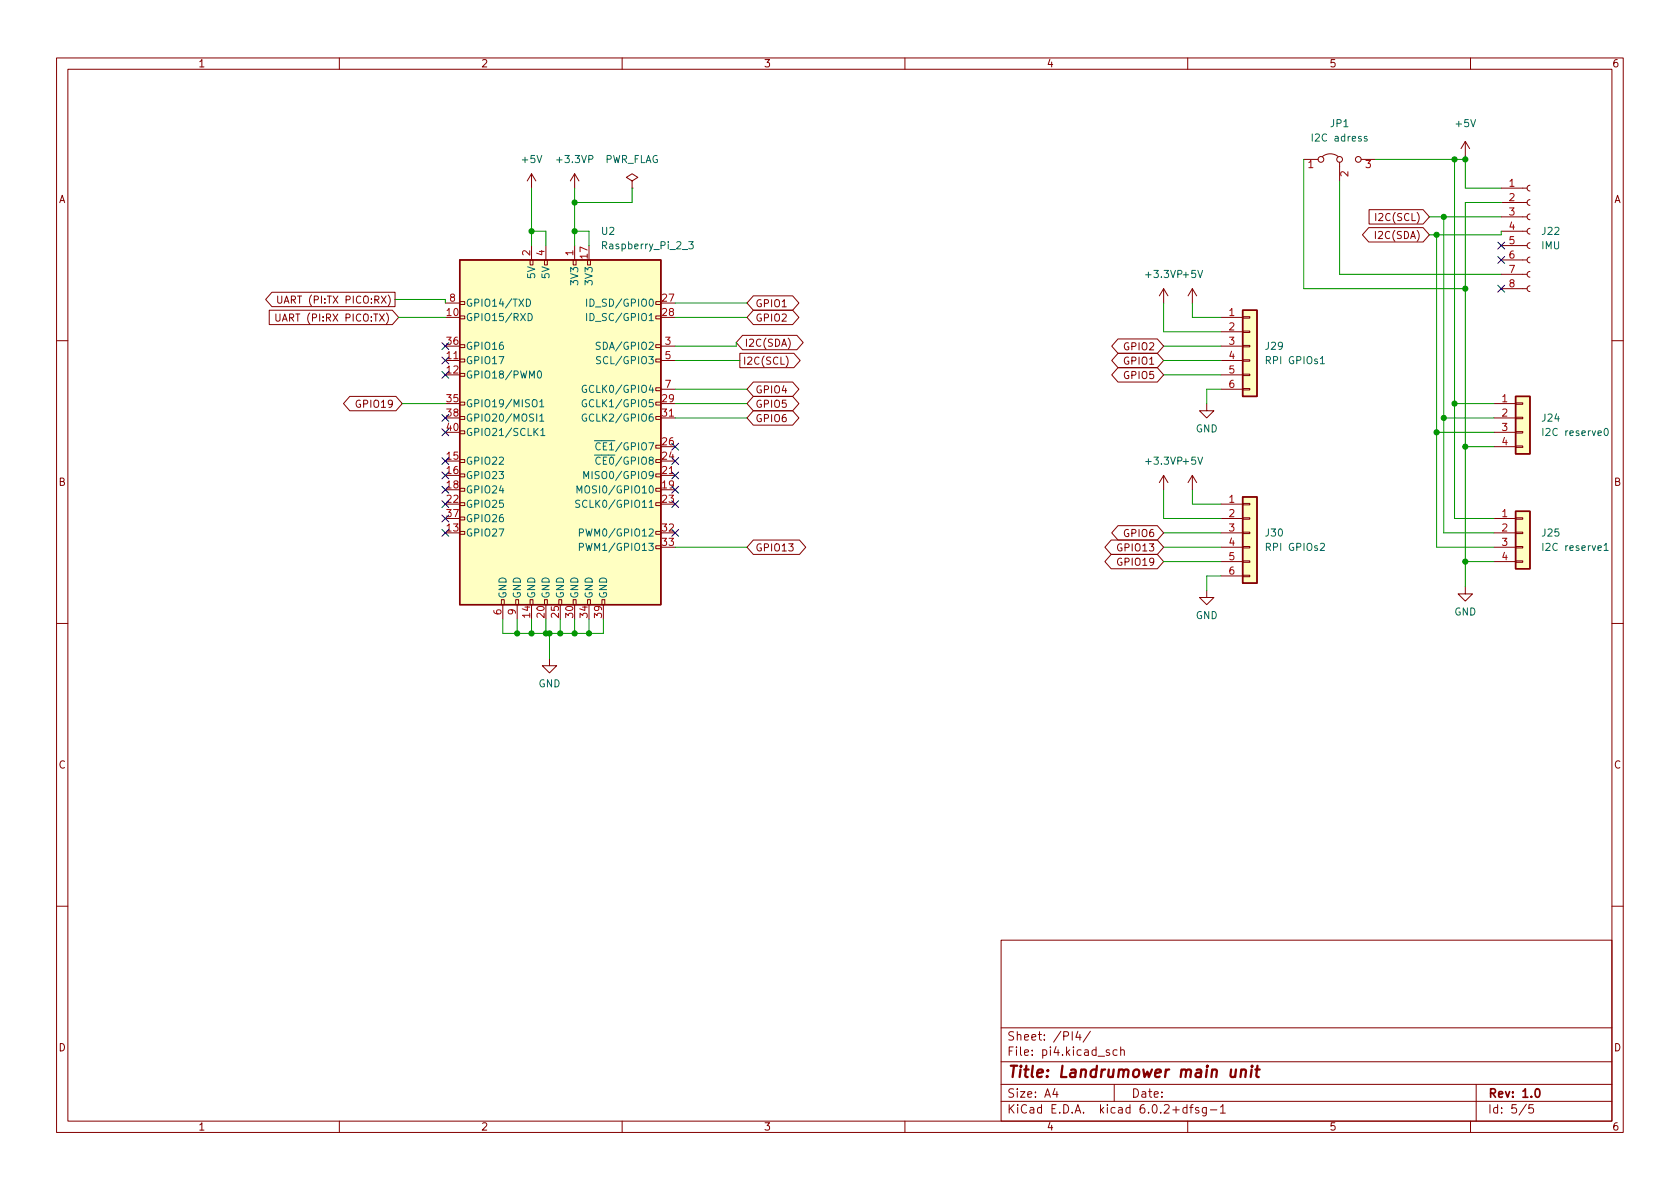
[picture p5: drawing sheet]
<svg xmlns="http://www.w3.org/2000/svg" width="297mm" height="210mm" viewBox="0 0 297 210" stroke-linecap="round" stroke-linejoin="round" font-family="sans-serif">
<g fill="none" stroke="#840000" stroke-width=".18">
<path d="M10 10.2h277v190.1h-277zM12 12.2h273v186.1h-273zM60 10.2v2M110 10.2v2M160 10.2v2M210 10.2v2M260 10.2v2M94 30.7v2.6M94 30.7l-.8 1.3M94 30.7l.7 1.3M101.6 30.7v2.6M101.6 30.7l-.8 1.3"/>
<path d="M101.6 30.7l.8 1.3M111.8 32l1-.6-1-.7-1.1 .7 1.1 .6v1.3M111.8 33.3h.1M230.5 28.2h2.5M233.8 27.7a2.26 2.26 0 0 1 2.8 0M236.9 28.7v3.3M240.7 28.2h2.5M242.1 37.1h9.5l1.1 1.2-1.1 1.3h-9.5zM243.2 37.7v1.3M259.1 25l-.8 1.3M259.1 25v2.6M259.1 25l.7 1.3"/>
<path d="M265.4 38.3h4.6M265.4 35.8h4.6M265.4 33.3h4.6M270.5 37.8l-.4 .2-.1 .3 .2 .4 .3 .2M270.5 35.3l-.4 .1-.1 .4 .2 .4 .3 .1M270.5 32.8l-.4 .1-.1 .4 .2 .3 .3 .2M47.6 54.9h21.8l1.1 1.2-1.1 1.3h-21.8zM48.1 51.7h21.7v2.5h-21.7l-1.1-1.2zM48.8 55.5v1.1l.2 .2h.3l.2-.2v-1.1M49.1 52.3v1.1l.2 .2h.3l.2-.2v-1.1M78.7 53.6h2.6M81.3 55.9h.9v.5h-.9z"/>
<path d="M81.3 53.3h.9v.5h-.9zM93.7 46h.5v.9h-.5zM94 43.4v2.6M96.3 46h.5v.9h-.5zM96.5 43.4v2.6M101.3 46h.6v.9h-.6zM101.6 43.4v2.6M103.9 46h.5v.9h-.5zM116 55.9h.8v.5h-.8zM116 53.3h.8v.5h-.8zM131.3 59.3h9.6l1.1 1.3-1.1 1.2h-9.6l-1.1-1.2zM133.2 52.3h6.9l1.2 1.3-1.2 1.3h-6.9l-1.1-1.3z"/>
<path d="M133.2 54.9h6.9l1.2 1.2-1.2 1.3h-6.9l-1.1-1.3zM139.4 59.8a1.46 1.46 0 0 1 0 1.9M197.7 59.9h6.9l1.1 1.3-1.1 1.3h-6.9l-1.1-1.3zM205.7 51v2.6M205.7 51l-.7 1.3M205.7 51l.8 1.3M210.8 51v2.6M210.8 51l-.7 1.3M210.8 51l.8 1.3M215.9 56.1h3.8M215.9 58.7h3.8M219.7 58.5h1.3v.3h-1.3z"/>
<path d="M219.7 56h1.3v.3h-1.3zM242 40.3h9.6l1.1 1.2-1.1 1.3h-9.6l-1.1-1.3zM265.4 51h4.6M265.4 48.5h4.6M265.4 46h4.6M265.4 43.4h4.6M265.4 40.9h4.6M270.5 50.5l-.4 .2-.1 .3 .2 .4 .3 .2M270.5 48l-.4 .1-.1 .4 .2 .4 .3 .1M270.5 45.5l-.4 .1-.1 .4 .2 .3 .3 .2M270.5 42.9l-.4 .2-.1 .3 .2 .4 .3 .1M270.5 40.4l-.4 .1-.1 .4 .2 .3 .3 .2"/>
<path d="M10 60.2h2M61.8 70.1h8.2l1.1 1.3-1.1 1.2h-8.2l-1.1-1.2zM78.7 63.7h2.6M81.3 76.2h.9v.5h-.9zM81.3 73.7h.9v.5h-.9zM81.3 71.1h.9v.5h-.9zM81.3 66h.9v.5h-.9zM81.3 63.5h.9v.5h-.9zM81.3 61h.9v.5h-.9zM116 73.7h.8v.5h-.8zM116 71.1h.8v.5h-.8zM116 68.6h.8v.5h-.8z"/>
<path d="M116 63.5h.8v.5h-.8zM116 61h.8v.5h-.8zM116.8 63.7h2.6M116.8 61.2h2.6M116.8 73.9h2.6M116.8 68.8h2.6M130.8 62.5h9.6l1.1 1.2-1.1 1.3h-9.6zM133.2 67.6h6.9l1.2 1.2-1.2 1.3h-6.9l-1.1-1.3zM133.2 72.6h6.9l1.2 1.3-1.2 1.3h-6.9l-1.1-1.3zM133.2 70.1h6.9l1.2 1.3-1.2 1.2h-6.9l-1.1-1.2zM139 63a1.46 1.46 0 0 1 0 1.9M197.7 65h6.9l1.1 1.3-1.1 1.3h-6.9l-1.1-1.3z"/>
<path d="M197.7 62.5h6.9l1.1 1.2-1.1 1.3h-6.9l-1.1-1.3zM213.4 71.4v1.2h1.2l-1.2 1.3-1.3-1.3h1.3M215.9 63.7h3.8M215.9 61.2h3.8M215.9 68.8h3.8M215.9 66.3h3.8M219.7 68.7h1.3v.3h-1.3zM219.7 66.2h1.3v.2h-1.3zM219.7 63.6h1.3v.3h-1.3zM219.7 61.1h1.3v.2h-1.3zM264.2 73.9h3.8M264.2 71.4h3.8"/>
<path d="M264.2 76.4h3.8M264.2 79h3.8M268 78.9h1.2v.2h-1.2zM268 76.3h1.2v.3h-1.2zM268 73.8h1.2v.2h-1.2zM268 71.2h1.2v.3h-1.2zM285 60.2h2M81.3 94h.9v.5h-.9zM81.3 91.4h.9v.5h-.9zM81.3 88.9h.9v.5h-.9zM81.3 86.4h.9v.5h-.9zM81.3 83.8h.9v.5h-.9z"/>
<path d="M81.3 81.3h.9v.5h-.9zM116 96.5h.8v.5h-.8zM116 94h.8v.5h-.8zM116 88.9h.8v.5h-.8zM116 86.4h.8v.5h-.8zM116 83.8h.8v.5h-.8zM116.8 84.1h2.6M133.2 95.5h8.2l1.1 1.3-1.1 1.2h-8.2l-1.1-1.2zM196.5 95.5h8.1l1.1 1.3-1.1 1.2h-8.1l-1.1-1.2zM196.5 98h8.1l1.1 1.3-1.1 1.3h-8.1l-1.1-1.3zM197.7 93h6.9l1.1 1.2-1.1 1.3h-6.9l-1.1-1.3zM205.7 84.1l-.7 1.2"/>
<path d="M205.7 84.1v2.5M205.7 84.1l.8 1.2M210.8 84.1l-.7 1.2M210.8 84.1v2.5M210.8 84.1l.8 1.2M215.9 89.1h3.8M215.9 91.7h3.8M215.9 94.2h3.8M215.9 96.8h3.8M215.9 99.3h3.8M219.7 99.2h1.3v.2h-1.3zM219.7 96.6h1.3v.3h-1.3z"/>
<path d="M219.7 94.1h1.3v.3h-1.3zM219.7 91.6h1.3v.2h-1.3zM219.7 89h1.3v.3h-1.3zM264.2 91.7h3.8M264.2 94.2h3.8M264.2 96.8h3.8M264.2 99.3h3.8M268 99.2h1.2v.2h-1.2zM268 96.6h1.2v.3h-1.2zM268 94.1h1.2v.3h-1.2zM268 91.6h1.2v.2h-1.2zM10 110.2h2"/>
<path d="M88.6 106h.6v.9h-.6zM88.9 106.9v2.6M91.2 106h.5v.9h-.5zM91.4 106.9v2.6M93.7 106h.5v.9h-.5zM96.3 106h.5v.9h-.5zM97.2 116.5v1.2h1.2l-1.2 1.3-1.3-1.3h1.3M98.8 106h.5v.9h-.5zM101.3 106h.6v.9h-.6zM103.9 106h.5v.9h-.5zM106.4 106h.5v.9h-.5zM213.4 104.4v1.3h1.2l-1.2 1.2-1.3-1.2h1.3"/>
<path d="M215.9 101.8h3.8M219.7 101.7h1.3v.3h-1.3zM259.1 103.8v1.2h1.2l-1.2 1.3-1.3-1.3h1.3M285 110.2h2M10 160.2h2M177 166.3h108v32h-108zM285 160.2h2M60 198.3v2M110 198.3v2M160 198.3v2M177 194.8h108M177 191.8h108"/>
<path d="M177 187.8h108M177 181.8h108M186.5 192.5l-.4 1h1M186.9 193v1M190.6 182.4l-.4 1h.9M190.9 182.9v1M192.8 182.4l-1.3 1.9M196.1 185.7l-.3-.1-.2 .2v.3l.5 .1v.4h-.5M197 191.8v3M197.5 185.7l-.4-.1-.3 .3v.4l.1 .3h.6M198.1 185.8l.3-.2 .3 .1 .1 .9M198.1 185.1v1.5"/>
<path d="M209.9 195.9l-.5-.1-.3 .3v.4l.2 .3h.6M209.9 195.3v1.5M210 198.3v2M210.4 195.8h.5M210.9 195.3l-.3 .2v1.3M211.9 195.9l-.3-.1-.2 .2v.3l.5 .1v.4h-.5M213.3 195.8v1.2l-.3 .3h-.4M213.3 195.9l-.4-.1-.3 .3v.4l.1 .3h.6M214 196.3h1.1M215.8 195.8l.4-.5v1.5M215.8 196.8h.8M260 198.3v2"/>
<path d="M261 191.8v6.5M269.9 195.3l-1.3 1.9M271.1 195.3h-.7l-.1 .7 .2-.1 .5 .1 .2 .2-.1 .5-.2 .1-.6-.1"/>
<circle cx="233.6" cy="28.2" r=".51"/>
<circle cx="236.9" cy="28.2" r=".51"/>
<circle cx="240.2" cy="28.2" r=".51"/>
</g>
<path d="M271.6 192.6l.2-.1a.82 .82 0 0 1 .6 .7 .82 .82 0 0 1-.3 .8h-.2a.81 .81 0 0 1-.6-.6 .81 .81 0 0 1 .3-.8z" fill="none" stroke="#840000" stroke-width=".3"/>
<path d="M217.7 189.1l-.1 1.3a.57 .57 0 0 0 .8-.1M218.5 189.1l-.1 1.4M219.5 189.3a.49 .49 0 0 1 .8 .1l-.1 1.1M219.5 189.1l-.2 1.4M221.3 189.1l-.2 1.4M221.4 188.5l-.1 .1 .1 .1 .1-.1-.1-.1v.2M222 189.1h.7M222.3 188.5l-.2 1.7 .1 .2 .4 .1" fill="none" stroke="#840000" stroke-width=".4"/>
<g fill="#ffffc2" stroke="#ffffc2" stroke-width=".18">
<path d="M219.7 87.9h2.5v15.2h-2.5z"/>
<path d="M81.3 46h35.5v60.9h-35.5z"/>
<path d="M219.7 54.9h2.5v15.2h-2.5z"/>
<path d="M268 90.4h2.5v10.2h-2.5z"/>
<path d="M268 70.1h2.5v10.2h-2.5z"/>
</g>
<path d="M81.3 46h35.5v60.9h-35.5zM219.7 54.9h2.5v15.2h-2.5zM268 70.1h2.5v10.2h-2.5zM219.7 87.9h2.5v15.2h-2.5zM268 90.4h2.5v10.2h-2.5z" fill="none" stroke="#840000" stroke-width=".25"/>
<g fill="none" stroke="#006464" stroke-width=".18">
<path d="M241.7 24.2l-.3-.1-.2 .2 .1 .2 .4 .1v.3h-.5M93.1 52.9a.64 .64 0 0 1 .7 .6 .64 .64 0 0 1-.7 .7zM93.4 55.4a.64 .64 0 0 1 .7 .7 .64 .64 0 0 1-.7 .6zM103.7 52.9v1.3M103.7 55.4v1.3M121.8 42.7h.8l-.5 .5 .4 .1v.6l-.2 .1-.5-.1M94.6 76.3l.5 .7M95.1 65.7l.2-.1a.68 .68 0 0 1 .5 .6 .68 .68 0 0 1-.5 .7l-.2-.2-.1-.3zM95.1 75.8l-.7 .7M95.4 71l.4-.3v1.2M95.4 73.6l.4-.4v1.3M95.4 71.9h.8"/>
<path d="M95.4 74.5h.8M95.6 76.1l.4-.3v1.2M95.6 77h.7M103.7 70.7a.59 .59 0 0 0-.8 .6 .59 .59 0 0 0 .8 .6v-.5h-.2M103.7 73.3a.59 .59 0 0 0-.8 .5 .59 .59 0 0 0 .8 .6v-.5h-.2M103.7 68.2a.59 .59 0 0 0-.8 .6 .59 .59 0 0 0 .8 .5v-.4h-.2M106.1 60.6l-.5-.1-.2 .3 .1 .3 .6 .2v.4l-.2 .1-.5-.1M106.2 63.1h-.5l-.2 .1v.3l.6 .3 .1 .3-.2 .2h-.5M233.5 64.3h.7M272.8 75.8v1.2M283.7 75.9l.2-.1a.68 .68 0 0 1 .5 .6 .68 .68 0 0 1-.5 .6l-.2-.1-.1-.4zM102 87.2v-1.3l.4 .9 .5-.9v1.3"/>
<path d="M102.4 94.2l.6-.1 .2-.1-.1-.3-.7-.2v1.3M102.4 96.7h.6l.2-.2-.1-.3-.7-.1v1.2M102.5 88.5h-.5l-.2 .1v.3l.6 .3 .1 .3-.2 .2h-.5M103.2 84.6v-1.2l.5 .9 .4-.9v1.2M272.8 96.1v1.2M283.6 96.4l.4-.3v1.2M283.6 97.3h.7"/>
</g>
<g fill="none" stroke="#009600" stroke-width=".18">
<path d="M94 33.3v10.1M101.6 33.3v10.1M111.8 33.3v2.5h-10.2M230.5 28.2v22.8h28.6M236.9 32v16.5h28.5M243.2 28.2h15.9M252.7 38.3h12.7M255.3 38.3v55.9h8.9M257.2 28.2v63.5h7M259.1 27.6v5.7h6.3M265.4 35.8h-6.3v68M69.8 53h8.9v.6"/>
<path d="M70.5 56.1h8.2M94 40.9h2.5v2.5M101.6 40.9h2.5v2.5M119.4 53.6h12.7M119.4 56.1h12.7M205.7 53.6v5.1h10.2M210.8 53.6v2.5h5.1M254 41.5v55.3h10.2M265.4 40.9v.6h-12.7M71.1 71.4h7.6M119.4 68.8h12.7M119.4 73.9h12.7"/>
<path d="M119.4 71.4h12.7M119.4 63.7h11.4M130.2 60.6v.6h-10.8M205.7 63.7h10.2M205.7 61.2h10.2M205.7 66.3h10.2M215.9 68.8h-2.5v2.6M254 76.4h10.2M255.3 73.9h8.9M257.2 71.4h7M259.1 79h5.1M119.4 96.8h12.7"/>
<path d="M205.7 99.3h10.2M205.7 96.8h10.2M205.7 94.2h10.2M205.7 86.6v5.1h10.2M210.8 86.6v2.5h5.1M259.1 99.3h5.1M88.9 109.5v2.5h17.8v-2.5M91.4 109.5v2.5M94 109.5v2.5M96.5 109.5v2.5M97.2 112v4.5M99.1 109.5v2.5"/>
<path d="M101.6 109.5v2.5M104.1 109.5v2.5M215.9 101.8h-2.5v2.6"/>
</g>
<g fill="none" stroke="#000084" stroke-width=".18">
<path d="M264.8 42.8l1.2 1.2M264.8 50.4l1.2 1.3M264.8 45.4l1.2 1.2M266 42.8l-1.2 1.2M266 50.4l-1.2 1.3M266 45.4l-1.2 1.2M78.1 60.6l1.2 1.2M78.1 73.3l1.2 1.2M78.1 75.8l1.2 1.3M78.1 63.1l1.2 1.3M78.1 65.7l1.2 1.2M79.3 60.6l-1.2 1.2"/>
<path d="M79.3 73.3l-1.2 1.2M79.3 75.8l-1.2 1.3M79.3 63.1l-1.2 1.3M79.3 65.7l-1.2 1.2M118.8 78.4l1.2 1.2M120 78.4l-1.2 1.2M78.1 88.5l1.2 1.3M78.1 80.9l1.2 1.2M78.1 93.6l1.2 1.2M78.1 86l1.2 1.2M78.1 91.1l1.2 1.2M78.1 83.5l1.2 1.2"/>
<path d="M79.3 88.5l-1.2 1.3M79.3 80.9l-1.2 1.2M79.3 93.6l-1.2 1.2M79.3 86l-1.2 1.2M79.3 91.1l-1.2 1.2M79.3 83.5l-1.2 1.2M118.8 80.9l1.2 1.2M118.8 86l1.2 1.2M118.8 83.5l1.2 1.2M118.8 93.6l1.2 1.2M118.8 88.5l1.2 1.3M120 80.9l-1.2 1.2"/>
<path d="M120 86l-1.2 1.2M120 83.5l-1.2 1.2M120 93.6l-1.2 1.2M120 88.5l-1.2 1.3"/>
</g>
<g fill="#009600" stroke="#009600" stroke-width=".18">
<circle cx="94" cy="40.9" r=".46"/>
<circle cx="94" cy="112" r=".46"/>
<circle cx="91.4" cy="112" r=".46"/>
<circle cx="104.1" cy="112" r=".46"/>
<circle cx="99.1" cy="112" r=".46"/>
<circle cx="101.6" cy="112" r=".46"/>
<circle cx="97.2" cy="112" r=".46"/>
<circle cx="96.5" cy="112" r=".46"/>
<circle cx="259.1" cy="51" r=".46"/>
<circle cx="257.2" cy="71.4" r=".46"/>
<circle cx="257.2" cy="28.2" r=".46"/>
<circle cx="259.1" cy="28.2" r=".46"/>
<circle cx="254" cy="41.5" r=".46"/>
<circle cx="255.3" cy="38.3" r=".46"/>
<circle cx="259.1" cy="79" r=".46"/>
<circle cx="259.1" cy="99.3" r=".46"/>
<circle cx="255.3" cy="73.9" r=".46"/>
<circle cx="254" cy="76.4" r=".46"/>
<circle cx="101.6" cy="40.9" r=".46"/>
<circle cx="101.6" cy="35.8" r=".46"/>
</g>
<text font-size="2.8" fill="#840000" x="178" y="190.6">Title: Landrumower main unit</text>
<g font-size="2.1" fill="#840000">
<text x="178" y="184">Sheet: /PI4/</text>
<text x="178" y="186.7">File: pi4.kicad_sch</text>
<text x="178" y="196.9">KiCad E.D.A. kicad 6.0.2+dfsg-1</text>
<text x="178" y="194.1">Size: A4</text>
<text x="200" y="194.1">Date:</text>
<text x="263" y="194.1">Rev: 1.0</text>
<text x="263" y="196.9">Id: 5/5</text>
</g>
<g font-size="1.8" fill="#840000">
<text x="35" y="11.9">1</text>
<text x="85" y="11.9">2</text>
<text x="135" y="11.9">3</text>
<text x="185" y="11.9">4</text>
<text x="235" y="11.9">5</text>
<text x="285" y="11.9">6</text>
<text x="10.3" y="35.9">A</text>
<text x="285.3" y="35.9">A</text>
<text x="243.8" y="39.1">I2C(SCL)</text>
<text x="243.6" y="42.2">I2C(SDA)</text>
<text x="50.4" y="53.7">UART (PI:TX PICO:RX)</text>
<text x="50.1" y="56.9">UART (PI:RX PICO:TX)</text>
<text x="133.5" y="54.3">GPIO1</text>
<text x="133.5" y="56.9">GPIO2</text>
<text x="131.3" y="64.5">I2C(SCL)</text>
<text x="131.6" y="61.3">I2C(SDA)</text>
<text x="198.9" y="61.9">GPIO2</text>
<text x="198.9" y="64.5">GPIO1</text>
<text x="133.5" y="69.6">GPIO4</text>
<text x="198.9" y="67">GPIO5</text>
<text x="63.3" y="72.1">GPIO19</text>
<text x="133.5" y="74.6">GPIO6</text>
<text x="133.5" y="72.1">GPIO5</text>
<text x="10.3" y="85.9">B</text>
<text x="285.3" y="85.9">B</text>
<text x="198.9" y="95">GPIO6</text>
<text x="133.5" y="97.5">GPIO13</text>
<text x="197.9" y="97.5">GPIO13</text>
<text x="197.9" y="100">GPIO19</text>
<text x="10.3" y="135.9">C</text>
<text x="285.3" y="135.9">C</text>
<text x="10.3" y="185.9">D</text>
<text x="285.3" y="185.9">D</text>
<text x="35" y="199.9">1</text>
<text x="85" y="199.9">2</text>
<text x="135" y="199.9">3</text>
<text x="185" y="199.9">4</text>
<text x="235" y="199.9">5</text>
<text x="285" y="199.9">6</text>
</g>
<g font-size="1.8" fill="#006464">
<text x="235.3" y="22.5">JP1</text>
<text x="257.5" y="22.5">+5V</text>
<text x="92.4" y="28.8">+5V</text>
<text x="98.7" y="28.8">+3.3VP</text>
<text x="106.8" y="28.8">PWR_FLAG</text>
<text x="232.4" y="25">I2C adress</text>
<text x="106.4" y="41.5">U2</text>
<text x="272.7" y="41.5">J22</text>
<text x="106.9" y="44.1">Raspberry_Pi_2_3</text>
<text x="272.6" y="44.1">IMU</text>
<text x="94.6" y="49.1" transform="rotate(-90 94.6 49.1)">5V</text>
<text x="97.2" y="49.1" transform="rotate(-90 97.2 49.1)">5V</text>
<text x="102.2" y="50.1" transform="rotate(-90 102.2 50.1)">3V3</text>
<text x="104.8" y="50.1" transform="rotate(-90 104.8 50.1)">3V3</text>
<text x="202.8" y="49.1">+3.3VP +5V</text>
<text x="82.3" y="56.8">GPIO15/RXD</text>
<text x="82.3" y="54.2">GPIO14/TXD</text>
<text x="104.7" y="54.2">ID_SD/GPIO0</text>
<text x="104.7" y="56.8">ID_SC/GPIO1</text>
<text x="82.3" y="64.4">GPIO17</text>
<text x="82.3" y="61.8">GPIO16</text>
<text x="106.2" y="61.8">SDA/GPIO2</text>
<text x="106.4" y="64.4">SCL/GPIO3</text>
<text x="223.8" y="61.8">J29</text>
<text x="224.1" y="64.4">RPI GPIOs1</text>
<text x="82.3" y="66.9">GPIO18/PWM0</text>
<text x="103.9" y="69.5">GCLK0/GPIO4</text>
<text x="82.3" y="72">GPIO19/MISO1</text>
<text x="82.3" y="74.5">GPIO20/MOSI1</text>
<text x="82.3" y="77.1">GPIO21/SCLK1</text>
<text x="103.9" y="72">GCLK1/GPIO5</text>
<text x="103.9" y="74.5">GCLK2/GPIO6</text>
<text x="211.4" y="76.4">GND</text>
<text x="272.7" y="74.5">J24</text>
<text x="273.3" y="77.1">I2C reserve0</text>
<text x="82.3" y="82.2">GPIO22</text>
<text x="105.1" y="82.2">~{CE0}/GPIO8</text>
<text x="105.1" y="79.6">~{CE1}/GPIO7</text>
<text x="202.8" y="82.2">+3.3VP +5V</text>
<text x="82.3" y="84.7">GPIO23</text>
<text x="82.3" y="87.2">GPIO24</text>
<text x="82.3" y="89.8">GPIO25</text>
<text x="103.1" y="89.8">SCLK0/GPIO11</text>
<text x="103.4" y="87.2">MOSI0/GPIO10</text>
<text x="104.4" y="84.7">MISO0/GPIO9</text>
<text x="82.3" y="94.9">GPIO27</text>
<text x="82.3" y="92.3">GPIO26</text>
<text x="103.6" y="94.9">PWM0/GPIO12</text>
<text x="223.8" y="94.9">J30</text>
<text x="272.7" y="94.9">J25</text>
<text x="103.6" y="97.4">PWM1/GPIO13</text>
<text x="224.1" y="97.4">RPI GPIOs2</text>
<text x="273.3" y="97.4">I2C reserve1</text>
<text x="89.5" y="105.9" transform="rotate(-90 89.5 105.9)">GND</text>
<text x="92.1" y="105.9" transform="rotate(-90 92.1 105.9)">GND</text>
<text x="94.6" y="105.9" transform="rotate(-90 94.6 105.9)">GND</text>
<text x="97.2" y="105.9" transform="rotate(-90 97.2 105.9)">GND</text>
<text x="99.7" y="105.9" transform="rotate(-90 99.7 105.9)">GND</text>
<text x="102.2" y="105.9" transform="rotate(-90 102.2 105.9)">GND</text>
<text x="104.8" y="105.9" transform="rotate(-90 104.8 105.9)">GND</text>
<text x="107.3" y="105.9" transform="rotate(-90 107.3 105.9)">GND</text>
<text x="211.4" y="109.5">GND</text>
<text x="257.1" y="108.8">GND</text>
<text x="95.2" y="121.5">GND</text>
</g>
<g font-size="1.8" fill="#a90000">
<text x="231.3" y="29.7">1</text>
<text x="241.4" y="29.7">3</text>
<text x="238.4" y="31.2" transform="rotate(-90 238.4 31.2)">2</text>
<text x="266.8" y="33">1</text>
<text x="266.8" y="35.6">2</text>
<text x="266.8" y="38.1">3</text>
<text x="266.8" y="40.6">4</text>
<text x="93.7" y="45.2" transform="rotate(-90 93.7 45.2)">2</text>
<text x="96.3" y="45.2" transform="rotate(-90 96.3 45.2)">4</text>
<text x="101.3" y="45.2" transform="rotate(-90 101.3 45.2)">1</text>
<text x="103.9" y="45.7" transform="rotate(-90 103.9 45.7)">17</text>
<text x="266.8" y="43.2">5</text>
<text x="266.8" y="45.7">6</text>
<text x="79.5" y="53.3">8</text>
<text x="117.1" y="53.3">27</text>
<text x="266.8" y="48.3">7</text>
<text x="266.8" y="50.8">8</text>
<text x="79" y="55.9">10</text>
<text x="117.1" y="55.9">28</text>
<text x="217.3" y="55.9">1</text>
<text x="217.3" y="58.4">2</text>
<text x="79" y="63.5">11</text>
<text x="79" y="61">36</text>
<text x="117.6" y="61">3</text>
<text x="117.6" y="63.5">5</text>
<text x="217.3" y="61">3</text>
<text x="217.3" y="63.5">4</text>
<text x="79" y="66">12</text>
<text x="79" y="71.1">35</text>
<text x="117.1" y="71.1">29</text>
<text x="117.6" y="68.6">7</text>
<text x="217.3" y="66">5</text>
<text x="217.3" y="68.6">6</text>
<text x="265.6" y="71.1">1</text>
<text x="79" y="73.7">38</text>
<text x="79" y="76.2">40</text>
<text x="117.1" y="73.7">31</text>
<text x="265.6" y="73.7">2</text>
<text x="265.6" y="76.2">3</text>
<text x="79" y="81.3">15</text>
<text x="79" y="83.8">16</text>
<text x="117.1" y="83.8">21</text>
<text x="117.1" y="81.3">24</text>
<text x="117.1" y="78.7">26</text>
<text x="265.6" y="78.7">4</text>
<text x="79" y="86.4">18</text>
<text x="79" y="88.9">22</text>
<text x="117.1" y="86.4">19</text>
<text x="117.1" y="88.9">23</text>
<text x="217.3" y="88.9">1</text>
<text x="79" y="94">13</text>
<text x="79" y="91.4">37</text>
<text x="117.1" y="94">32</text>
<text x="217.3" y="91.4">2</text>
<text x="217.3" y="94">3</text>
<text x="265.6" y="91.4">1</text>
<text x="265.6" y="94">2</text>
<text x="117.1" y="96.5">33</text>
<text x="217.3" y="96.5">4</text>
<text x="217.3" y="99.1">5</text>
<text x="217.3" y="101.6">6</text>
<text x="265.6" y="96.5">3</text>
<text x="265.6" y="99.1">4</text>
<text x="88.6" y="108.7" transform="rotate(-90 88.6 108.7)">6</text>
<text x="91.2" y="108.7" transform="rotate(-90 91.2 108.7)">9</text>
<text x="93.7" y="109.2" transform="rotate(-90 93.7 109.2)">14</text>
<text x="96.3" y="109.2" transform="rotate(-90 96.3 109.2)">20</text>
<text x="98.8" y="109.2" transform="rotate(-90 98.8 109.2)">25</text>
<text x="101.3" y="109.2" transform="rotate(-90 101.3 109.2)">30</text>
<text x="103.9" y="109.2" transform="rotate(-90 103.9 109.2)">34</text>
<text x="106.4" y="109.2" transform="rotate(-90 106.4 109.2)">39</text>
</g>
</svg>
